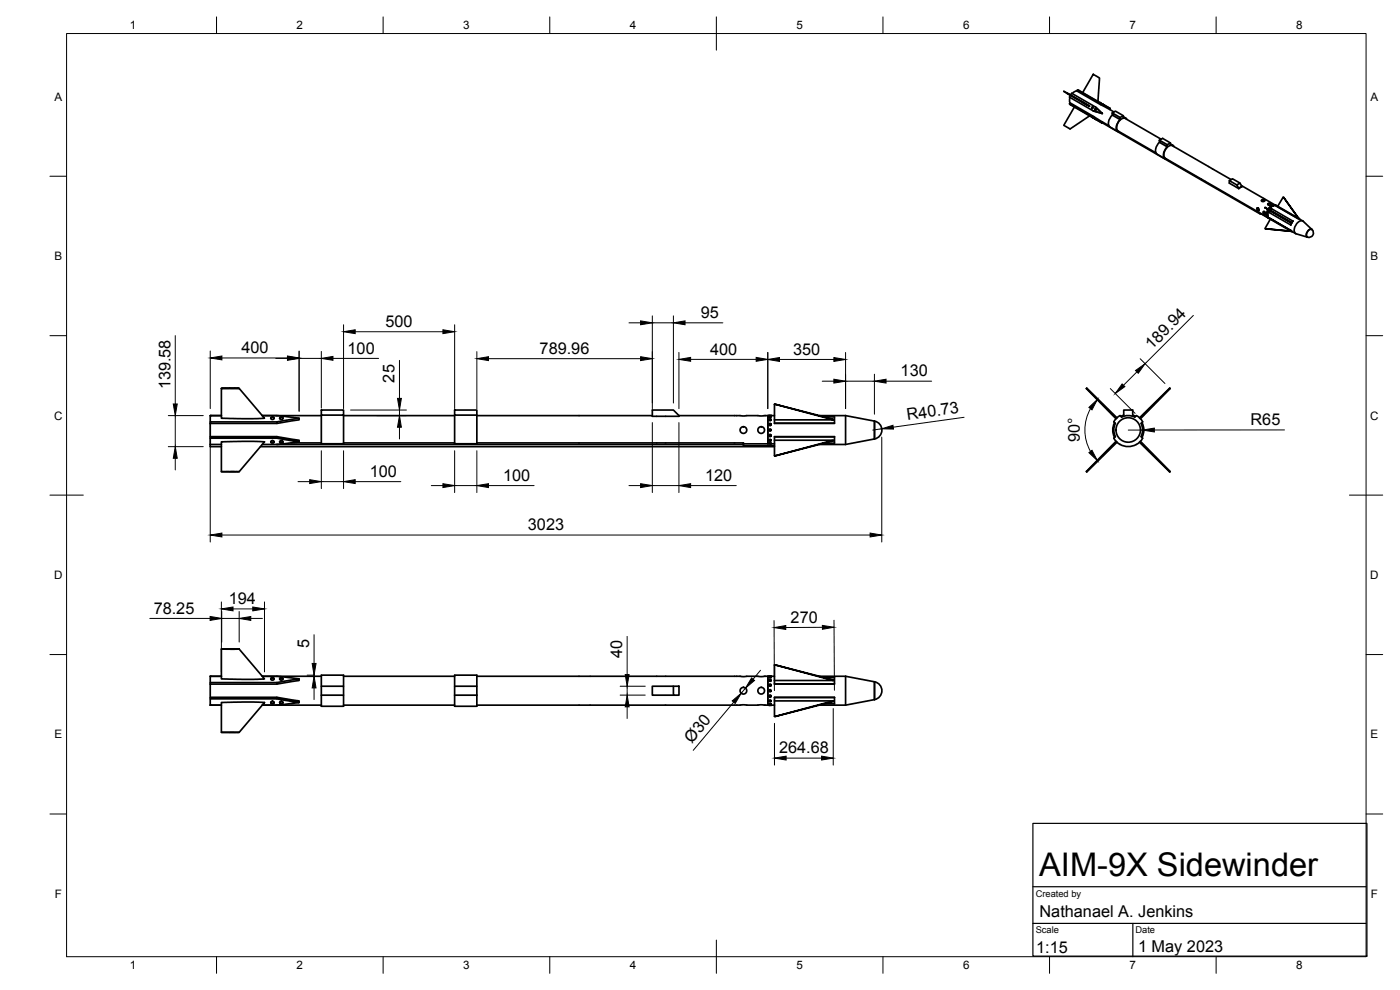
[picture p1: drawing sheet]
<svg xmlns="http://www.w3.org/2000/svg" width="420mm" height="297mm" viewBox="0 0 420 297" stroke-linecap="round" stroke-linejoin="round" font-family="sans-serif">
<!-- layer: Visible -->
<g fill="none" stroke="#000" stroke-width=".51">
<path d="M320.3 28l6.7 3.9-7.7-4.5 1.8 1.1M320.3 28l6.7 3.9M321 31.1l1.4 1M321 29.2l7 4M321.1 29.2l-.1 .9 .1 .7M321.2 28.6l-.2 .5M321.3 28.5l.3-.5 7.1 4.1M322.4 32.1l4.6 2.7-5.9 3.9-1.8-1.1zM323.2 27.3l-.7 .2-.7 .6M323.4 27l1.5 .8M327 34.8l.7 .3M327.9 35.2l-.3-.1 1 .6"/>
<path d="M328 32.2l-.3 .1v.3M328.1 22.3l1.9 1.1-.5 7-4.6-2.6zM328.2 35l2.6 1.6-.1 .3-2.7-1.7zM328.2 35l-7.1-4.1-.1 .2 7 4.1M328.7 32.1l2.1 2zM328.8 35.8l-.2-.1 2.1 1.2M328.9 32.7l.1 .3-.2 .2-.2-.4 .3-.1-.3 .1 .1 .3M329.5 30.4l.7 .4M330.3 30.9l-.2-.1 1 .6M330.4 31.1l2.8 1.4-.2 .3-2.7-1.4zM330.4 31.1l-7-4.1-.2 .3 7.1 4.1M330.7 34l-2.7-.8 2.8 .9"/>
<path d="M330.7 36.8l47.5 27.4 .1-.2M330.8 36.6l2 1.1M331.3 31.5l-.2-.2 2.1 1.2M333 32.8l1.3 .8M333.8 33.9l1-.6 2.3 1.4v.6l.6 .1 .5 .4M333.8 33.9l2.4 1.3v.7l-2.4-1.4zM333.8 34.5a2.6 2.6 0 0 0-.7 3.6l2.4 1.4M336.2 35.9a2.9 2.9 0 0 0-.9 3.4l.6 .2M337.1 34.7l-.9 .5M337.1 35l.7 .4M348 42.1l.9-.6 2.4 1.4v.6h.6l.4 .5M348 42.1l2.3 1.3v.7l-2.3-1.4z"/>
<path d="M348 42.7a2.6 2.6 0 0 0-.7 3.6l2.3 1.3M348.5 41.8l-10.8-6.3a2.5 2.5 0 0 0-2.6 2.8l.5 1 11.3 6.6M350.3 44a2.9 2.9 0 0 0-.9 3.5l.6 .2M351.3 42.9l-1 .5M351.3 43.2l.7 .4M368.9 54.2v.8l2.9 1.6M369.5 53.9l-17.6-10.2a2.5 2.5 0 0 0-2.6 2.8l.4 1 31 17.9M371.2 55.5l.9-.6 .6 1.1-.9 .5zM371.8 56.5v.1M372.1 54.9l-2.2-1.3-1 .6 2.3 1.3M372.6 55.7l10.2 5.9M372.7 56h.1"/>
<path d="M372.7 56l-.9 .6M385.2 59.2l-1.7 2.7M377.3 62.4l.4 .1 .1 .8-.5-.3zM377.4 62.4v.5l.4 .3M378.2 64.2l.3-.1 2.6 1.6M378.6 60l.6-.1 .4 .3-.8 .3zM379.2 63.5l.5 .2v.6l-.5-.2zM379.2 63.5l.1 .5 .4 .3M379.6 60.2l-.5-.2-.5 .2M379.8 68.6l1.4-2.8 6.3 3.6M380.3 64.3l.1 .3M380.3 64.3l.1 .3z"/>
<path d="M380.3 65l.3 .2M380.4 65l.2 .2zM380.4 63.6l.1 .3zM380.4 63.5h.1M380.5 63.5v.4M380.5 61.2l.5-.2 .5 .3-.7 .3zM380.6 62.8l-.4 1.1a1.32 1.32 0 0 0 .4 1.4M380.6 65.2h.1M380.7 65.4l.3 .2M380.7 62.9l.2 .1M380.9 62.8h.1M380.9 62.8l.1 .2-.3-.2"/>
<path d="M380.9 63.1h-.2M381 65.5v.1M381 65.5l.2 .3M381.2 62.3h.1M381.2 62.2h.3l-.3 .2zM381.2 63.3l-1.6-1 7.9 4.6M381.2 63.3l6.3 3.6M381.2 63.2l-.2 .6 6.3 3.7M381.3 63.1l.4-.5 6.3 3.7M381.5 61.3l-.5-.2-.5 .2M381.5 62.2l-.3 .1M381.5 62.2h.1"/>
<path d="M381.7 61.8h.4M381.8 61.7l.3 .1zM382.1 61.8h.1M382.3 61.6h.4M382.3 61.5v.1M382.4 61.5l.3 .1zM382.8 61.6h.1M382.8 61.6a1.89 1.89 0 0 0-2.2 1.2M382.9 61.6l.2 .2zM382.9 61.6h-.1M383.1 61.8l6.3 3.7zM383.1 61.8l.4 .1"/>
<path d="M383.5 61.9l6.4 3.7M387.3 69.2l.6 .4M387.4 69.1l-6.4-3.6 6.3 3.7M387.4 69.1l-.1 .1M387.4 69.1l.2 .3M387.5 69.4l-7.7-.8 7.7 .8M387.5 69.4l.1 .1M387.5 66.7l-7.7-4.4 7.7 4.6M387.6 66.9l-.3 .6M387.6 69.4h.1M387.7 66.9h-.1M387.7 69.4l1.1 .7"/>
<path d="M388 66.3l-.7 1.2M388.1 66.3l-.4 .6M389.5 65.5l1.5 .8M389.5 65.5l.6 .3M389.7 65.5l-4.5-6.3 4.6 6.3M391.1 66.4l2.6 2.5M391.2 66.4a1.85 1.85 0 0 0-2.5 1.4l-.3 1.3 .4 .9 3.6 1.2M393.7 68.9a1.45 1.45 0 0 0-1.4 .7 1.45 1.45 0 0 0 .1 1.6M393.8 68.9a1.37 1.37 0 0 1 .2 1.7 1.37 1.37 0 0 1-1.6 .6M66.4 116.5h5.4l7.6 9h-13v-9h5.4M326.1 116.5l8.8 9.1M351.1 116.5l-9.1 8.9"/>
<path d="M63.1 133.4v.6h3.3M63.1 131.5v1.9M63.1 124.7h3.3h-3.3v1.9M63.1 127v4M63.1 133.4h3.3M66.4 132.6h13l-7.6 8.9-1.3 .1-4.1-.1zM78.1 134h154.3M78.7 133.4h4.4M78.7 124.7h17.7M81.3 132.6l.3 .2 .7-.2M81.3 125.5l.3-.3 .7 .3M81.3 132.4l.7-.2 .3 .4-.7 .3-.3-.2z"/>
<path d="M81.3 125.3l.6-.1 .4 .3-.3 .3h-.4l-.3-.2zM83.1 131h-20v.5h20M83.1 124.7l6.7 .8v.5l-6.7 1M83.1 126.6h-20v.4M83.9 132.6l.4 .2 .6-.2M83.9 125.5l.4-.3 .6 .3M84 132.4l.6-.2 .3 .4-.6 .3-.4-.2zM84 125.3l.6-.1 .3 .3-.3 .3h-.4l-.3-.2zM87.4 132.9h9M89.8 132.6l-6.7-1.1v-.5l6.7 1.1v.5l-6.7 .8M89.8 125.5l-6.7 1.1v.4h-20M96.4 123h6.7v1.6h-6.7z"/>
<path d="M96.4 124.6v8.5h6.7v-8.5M103.1 124.7h33.3M103.1 132.9h33.3M136.4 123h6.7v1.6h-6.7zM136.4 124.6v8.5h6.7v-8.5M143.1 132.9h80v.5h-140M143.1 124.7h52.7M195.8 123h6.3l1.7 1.9h-8zM203.8 124.7h27M223.1 133.2h7.3v-8.5v8.5h.4M223.1 133.4v.4h9.3M230.8 133.1l.2-.2 .4 .2"/>
<path d="M230.8 125l.2 .2 .4-.2M230.8 125.9l.2 .3 .4-.3M230.8 130.7l.2-.3 .4 .3M230.8 124.7h.6M230.8 132.2l.2-.3 .4 .3M230.8 127.3l.2 .4 .4-.4M230.8 130.7h.1M230.9 133l.5 .1-.5 .1zM230.9 124.8l.5 .1-.5 .1zM231.4 133.2h1M231.4 130.7h.1M231.4 124.7h1"/>
<path d="M232.4 132.1v-1.1h18v2h-3M232.4 132.1h17.7v.2l-17.4 4.4 17.4-4.6M232.4 132.1v4.6h.3h-.3M232.4 126v1M232.4 126h17.7v-.2l-17.4-4.5 17.4 4.7M232.4 121.3v4.7M232.4 131.1h18M232.7 121.3h-.3h.3M245.9 133.4h7.9M245.9 124.7h7.9M247.4 125.1h3v1.9h-18h18M253.8 124.7v8.7"/>
<path d="M253.8 124.7l8.6 1.7M262.4 126.4v5.3M262.4 131.7l-8.6 1.7M262.5 126.4a2.72 2.72 0 0 1 2.2 2.6 2.72 2.72 0 0 1-2.2 2.7M334.5 126.8l-.5 1.3v1.3l.5 1.8M334.9 132.4l-8.9 9.1 9-8.9M335.2 125.4l-9.1-8.9 8.9 9M335.2 132.7l-9.1 8.8M336.4 124.9l.9-.3-.1-1.6h2.7v1.6l.9 .3M341 124.7l-.4 .5-1.1-.4-1.2-.1-1.7 .5M341 124.7l1.3 1 .6 .9-.5 .4 .5 1.7-.4 2.3 .4 .5a5 5 0 0 1-8.6 0l.4-.5-.4-2.3 .4-1.7-.4-.4 1.4-1.6 .5-.3 .4 .5M342.1 132.6l8.9 9-9-8.9"/>
<path d="M342.1 125.5l9.1-8.9-8.9 9M342.3 132.4l8.8 9.1M342.7 126.8l.6 1.9-.1 1.3-.5 1.2M66.4 141.5h5.4M66.4 194.7h5.4l7.6 9h-13v-9h5.4M232.4 199.5v4.7M232.7 199.5h-.3h.3M63.1 202.9h3.3h-3.3v1.9M63.1 209.7v1.9h3.3M63.1 205.3v3.9M66.4 210.8h13l-7.6 8.9-1.3 .1-4.1-.1zM66.4 219.7h5.4"/>
<path d="M78.7 211.6h17.7M78.7 202.9h17.7M81.3 203.7l.3-.3 .7 .3M81.3 210.8l.3 .3 .7-.3M81.3 203.5l.6-.1 .4 .3-.3 .4h-.4l-.3-.3zM81.3 210.6l.7-.2 .3 .4-.7 .3-.3-.2zM83.1 202.9l6.7 .8v.5l-6.7 1.1M83.1 204.8h-20v.5M83.1 209.2h-20v.5h20M83.9 203.7l.4-.3 .6 .3M83.9 210.8l.4 .3 .6-.3M84 203.5l.6-.1 .3 .3-.3 .4h-.4l-.3-.3z"/>
<path d="M84.1 210.5l.5-.1 .3 .5-.3 .2-.5-.1-.2-.2zM89.8 203.7l-6.7 1.1v.5h-20M89.8 210.8l-6.7-1.1v-.5l6.7 1.1v.5l-6.7 .8M96.4 205.9v-3.3h6.7v3.3M96.4 205.9h6.7v6h-6.7zM96.4 208.6h6.7M103.1 211.6h33.3M103.1 202.9h33.3M136.4 205.9v-3.3h6.7v3.3M136.4 208.6v-2.7h6.7v2.7M136.4 208.6v3.3h6.7v-3.3M136.4 208.6h6.7"/>
<path d="M143.1 211.6h87.7M143.1 202.9h87.7M202.1 205.9h1.7v2.7h-1.7zM202.1 205.9h-6.3v2.7h6.3M230.4 202.9v8.7M230.8 204.2l.2 .2 .4-.2M230.8 205.6l.2 .3 .4-.3M230.8 202.9h.6M230.8 203.2l.2 .2 .4-.2M230.8 210.4l.2-.3 .4 .3M230.8 211.6h.6M230.8 211.3h.6"/>
<path d="M230.8 204.1v.1M230.8 205.6h.1M230.8 211.3h.1M230.9 211.2l.5 .1-.5 .1zM230.9 203.1l.5 .1-.3 .1zM231.4 208.9l-.4-.3-.2 .3M231.4 204.1v.1M231.4 205.6h.1M231.4 208.9h.1M231.4 211.3h.1M231.4 211.6h1M231.4 202.9h1"/>
<path d="M232.4 204.2v1M232.4 204.2h17.7v-.2l-17.4-4.5 17.4 4.7M232.4 210.3v-1.1h18v2h-3M232.4 210.3h17.7v.2l-17.4 4.5 17.4-4.7M232.4 210.3v4.7h.3h-.3M232.4 209.3h18M245.9 211.6h7.9M245.9 202.9h7.9M247.4 203.3h3v2h-18l18-.1M253.8 202.9l8.6 1.7v5.3M253.8 202.9v8.7M262.4 209.9l-8.6 1.7"/>
<path d="M262.5 204.6a2.72 2.72 0 0 1 2.2 2.6 2.72 2.72 0 0 1-2.2 2.7"/>
<circle cx="327.9" cy="32.3" r=".23"/>
<circle cx="223.1" cy="129" r="1"/>
<circle cx="228.4" cy="129" r="1"/>
<circle cx="231.1" cy="129" r=".33"/>
<circle cx="231.1" cy="130.7" r=".32"/>
<circle cx="231.1" cy="127.3" r=".32"/>
<circle cx="231.1" cy="125.9" r=".29"/>
<circle cx="231.1" cy="132.1" r=".29"/>
<circle cx="338.6" cy="129" r="3.7"/>
<circle cx="223.1" cy="207.2" r="1"/>
<circle cx="228.4" cy="207.2" r="1"/>
<circle cx="231.1" cy="204.1" r=".29"/>
<circle cx="231.1" cy="205.5" r=".32"/>
<circle cx="231.1" cy="207.2" r=".33"/>
<circle cx="231.1" cy="208.9" r=".32"/>
<circle cx="231.1" cy="210.4" r=".29"/>
</g>
<g fill="#000">
<circle cx="379.6" cy="62.3" r=".25"/>
<circle cx="63.1" cy="124.7" r=".25"/>
<circle cx="63.1" cy="211.6" r=".25"/>
<circle cx="63.1" cy="202.9" r=".25"/>
</g>
<!-- layer: BORDER -->
<g fill="none" stroke="#000" stroke-width=".3">
<path d="M20 10.1h390v276.9h-390zM65 5.1v5M115 5.1v5M165 5.1v5M215 5.1v10M265 5.1v5M315 5.1v5M365 5.1v5M15 52.9h5M410 52.9h5M15 100.7h5M410 100.7h5"/>
<path d="M15 148.6h10M405 148.6h10M15 196.4h5M410 196.4h5M15 244.2h5M410 244.2h5M65 287v5M115 287v5M165 287v5M215 282.1v9.9M265 287v5M315 287v5"/>
<path d="M365 287v5"/>
</g>
<!-- layer: FD_Dimensions -->
<g fill="none" stroke="#000" stroke-width=".3">
<path d="M103.1 97.4v25.2M106.6 99.5h26.3M136.4 97.4v25.2M188.8 96.9h3.5M195.8 94.8v27.8M195.8 96.9h6.3M202.1 94.8v26.1M205.6 96.9h11.3M358.1 94.6l-14.4 14.5M52.6 100.7v20.5M63.1 105.3v17.3M66.6 107.4h19.7"/>
<path d="M82.8 107.5h3.5M89.8 105.3v18.1M89.8 107.5h6.6M96.4 105.4v17.1M99.9 107.5h13.7M119.9 108.1v11.4M143.1 105.5v17.1M146.6 107.6h45.7M203.8 105.7v16.9M207.3 107.8h19.6M230.4 105.7v16.9M233.9 107.9h16.4"/>
<path d="M246.8 114.4h3.5M253.8 105.8v16.8M253.8 114.4h8.6M262.4 112.3v12M265.9 114.4h13.7M333.2 116.6l7.5 7.4M341.2 111.6l-4 4M342.2 107.6l7.4 7.5M50.5 134h10.5M50.5 124.7h10.5M52.6 124.7v9.3M52.6 137.5v3.5"/>
<path d="M63.1 126.8v35.8M96.4 135.2v11.4M103.1 135.2v11.4M105.2 123h16.8M112.9 124.7h9.1M119.9 123v1.7M119.9 128.2v3.5M136.4 135.2v12.6M143.1 135.2v12.6M195.8 126.8v21M203.8 126.8v21M264.6 128.7l-2.7 .3"/>
<path d="M264.6 131.1v31.5M289.3 125.2l-21.2 3M327.3 122.6a13 13 0 0 0 0 12.9M338.6 129h4.3M385.5 129h-39.1M89.4 144.5h3.5M96.4 144.5h6.7M106.6 144.5h13.7M129.4 145.7h3.5M136.4 145.7h6.7M146.6 145.7h13.7M188.8 145.7h3.5"/>
<path d="M195.8 145.7h8M207.3 145.7h13.7M66.6 160.5h194.5M45 185.6h18.1M66.4 180.6v21M66.5 183.5v9.1M66.5 185.6h5.3M69.9 182.7h6M71.8 183.5v9.1M75.3 185.6h3.5M79.4 180.6v21M94.3 190.4v8.7"/>
<path d="M188.2 191v11.4M232.3 186.2l.1 21M246.8 188.2l-11 .1M250.3 186.1l.1 21M92.2 202.6h2.1M94.3 202.6v.3M94.3 206.4v3.5M186.1 208.6h7.6M186.1 205.9h7.6M188.2 205.9v2.7M188.2 212.1v3.5M220.2 210.7l-12.2 14.4"/>
<path d="M223.7 206.5l-1.2 1.5M228.2 201.1l-2.2 2.7M232.4 217v12.6M250.1 212.6v17M235.9 227.5h10.7"/>
</g>
<g fill="#000" stroke="#000" stroke-width=".3">
<path d="M103.1 99.5l3.5-.6v1.2zM132.9 98.9l3.5 .6-3.5 .6zM192.3 96.3l3.5 .6-3.5 .5zM202.1 96.9l3.5-.6v1.1zM63.1 107.4l3.5-.6v1.2zM86.3 106.8l3.5 .6-3.5 .6zM86.3 106.9l3.5 .6-3.5 .6zM96.4 107.5l3.5-.6v1.2zM119.3 119.5h1.2l-.6 3.5zM143.1 107.6l3.5-.6v1.2zM192.3 107l3.5 .6-3.5 .6zM203.8 107.8l3.5-.6v1.2z"/>
<path d="M226.9 107.2l3.5 .6-3.5 .6zM230.4 107.9l3.5-.6v1.1zM250.3 107.3l3.5 .6-3.5 .5zM250.3 113.8l3.5 .6-3.5 .5zM262.4 114.4l3.5-.6v1.1zM336.8 115.2l.8 .8-2.9 2.1zM340.8 111.2l2.9-2.1-2.1 2.9zM52.6 134l.6 3.5h-1.2zM52 121.2h1.2l-.6 3.5zM119.9 124.7l.6 3.5h-1.2zM264.6 128.7l3.4-1.1 .1 1.1zM326.8 122.2l2.6-2.4-1.7 3.2z"/>
<path d="M326.8 135.8l.9-.7 1.7 3.1zM342.9 129l3.5-.6v1.2zM63.1 160.5l3.5-.6v1.2zM92.9 143.9l3.5 .6-3.5 .6zM103.1 144.5l3.5-.6v1.2zM132.9 145.1l3.5 .6-3.5 .6zM143.1 145.7l3.5-.6v1.2zM192.3 145.1l3.5 .6-3.5 .6zM203.8 145.7l3.5-.6v1.2zM261.1 159.9l3.5 .6-3.5 .6zM63.1 185l3.4 .6-3.4 .5zM66.4 182.7l3.5-.6v1.2z"/>
<path d="M71.8 185.6l3.5-.6v1.1zM75.9 182.1l3.5 .6-3.5 .6zM93.7 199.1h1.1l-.5 3.5zM232.3 188.3l3.5-.6v1.2zM246.8 187.6l3.5 .6-3.5 .6zM94.3 202.9l.5 3.5h-1.1zM188.2 208.6l.6 3.5h-1.2zM187.6 202.4h1.2l-.6 3.5zM219.8 210.3l2.7-2.3-1.9 3.1zM225.6 203.4l.8 .8-2.7 2.3zM232.4 227.5l3.5-.6v1.1zM246.6 226.9l3.5 .6-3.5 .5z"/>
</g>
<!-- layer: TITLEBLOCK -->
<path d="M310 247h100.2v39.9h-100.2zM310 277.1h100M310 266.1h100M340 277.1v9.9" fill="none" stroke="#000" stroke-width=".36"/>
<text font-size="9.8" x="311.9" y="263">AIM-9X Sidewinder</text>
<g font-size="4.9">
<text x="210.3" y="95.4">95</text>
<text x="115.7" y="98.1">500</text>
<text x="72.4" y="105.9">400</text>
<text x="104.3" y="106.1">100</text>
<text x="161.9" y="106.2">789.96</text>
<text x="213.1" y="106.4">400</text>
<text x="238" y="106.4">350</text>
<text x="345.7" y="105" transform="rotate(-45 345.7 105)">189.94</text>
<text x="270.3" y="112.9">130</text>
<text x="51.1" y="116.8" transform="rotate(-90 51.1 116.8)">139.58</text>
<text x="118.4" y="114.8" transform="rotate(-90 118.4 114.8)">25</text>
<text x="272.3" y="126.1" transform="rotate(-8 272.3 126.1)">R40.73</text>
<text x="375.3" y="127.5">R65</text>
<text x="324.1" y="132.7" transform="rotate(-90 324.1 132.7)">90°</text>
<text x="111" y="143.1">100</text>
<text x="151" y="144.2">100</text>
<text x="211.6" y="144.2">120</text>
<text x="158.4" y="159.1">3023</text>
<text x="46.1" y="184.1">78.25</text>
<text x="68.7" y="181.2">194</text>
<text x="237.3" y="186.8">270</text>
<text x="92.8" y="194.4" transform="rotate(-90 92.8 194.4)">5</text>
<text x="186.8" y="197.6" transform="rotate(-90 186.8 197.6)">40</text>
<text x="207.6" y="223.2" transform="rotate(-50 207.6 223.2)">Ø30</text>
<text x="233.8" y="226">264.68</text>
<text x="312" y="275">Nathanael A. Jenkins</text>
<text x="311" y="286.1">1:15</text>
<text x="341.5" y="285.7">1 May 2023</text>
</g>
<g font-size="3.5">
<text x="39" y="8.8">1</text>
<text x="89" y="8.8">2</text>
<text x="139" y="8.8">3</text>
<text x="189" y="8.8">4</text>
<text x="239" y="8.8">5</text>
<text x="289" y="8.8">6</text>
<text x="339" y="8.8">7</text>
<text x="389" y="8.8">8</text>
<text x="16.3" y="30.2">A</text>
<text x="411.3" y="30.2">A</text>
<text x="16.3" y="78">B</text>
<text x="411.3" y="78">B</text>
<text x="16.2" y="125.9">C</text>
<text x="411.2" y="125.9">C</text>
<text x="16.2" y="173.7">D</text>
<text x="411.2" y="173.7">D</text>
<text x="16.3" y="221.6">E</text>
<text x="411.3" y="221.6">E</text>
<text x="16.4" y="269.4">F</text>
<text x="411.4" y="269.4">F</text>
<text x="39" y="290.8">1</text>
<text x="89" y="290.8">2</text>
<text x="139" y="290.8">3</text>
<text x="189" y="290.8">4</text>
<text x="239" y="290.8">5</text>
<text x="289" y="290.8">6</text>
<text x="339" y="290.8">7</text>
<text x="389" y="290.8">8</text>
</g>
<g font-size="2.8">
<text x="310.8" y="269.1">Created by</text>
<text x="310.9" y="280.1">Scale</text>
<text x="340.8" y="280">Date</text>
</g>
</svg>
